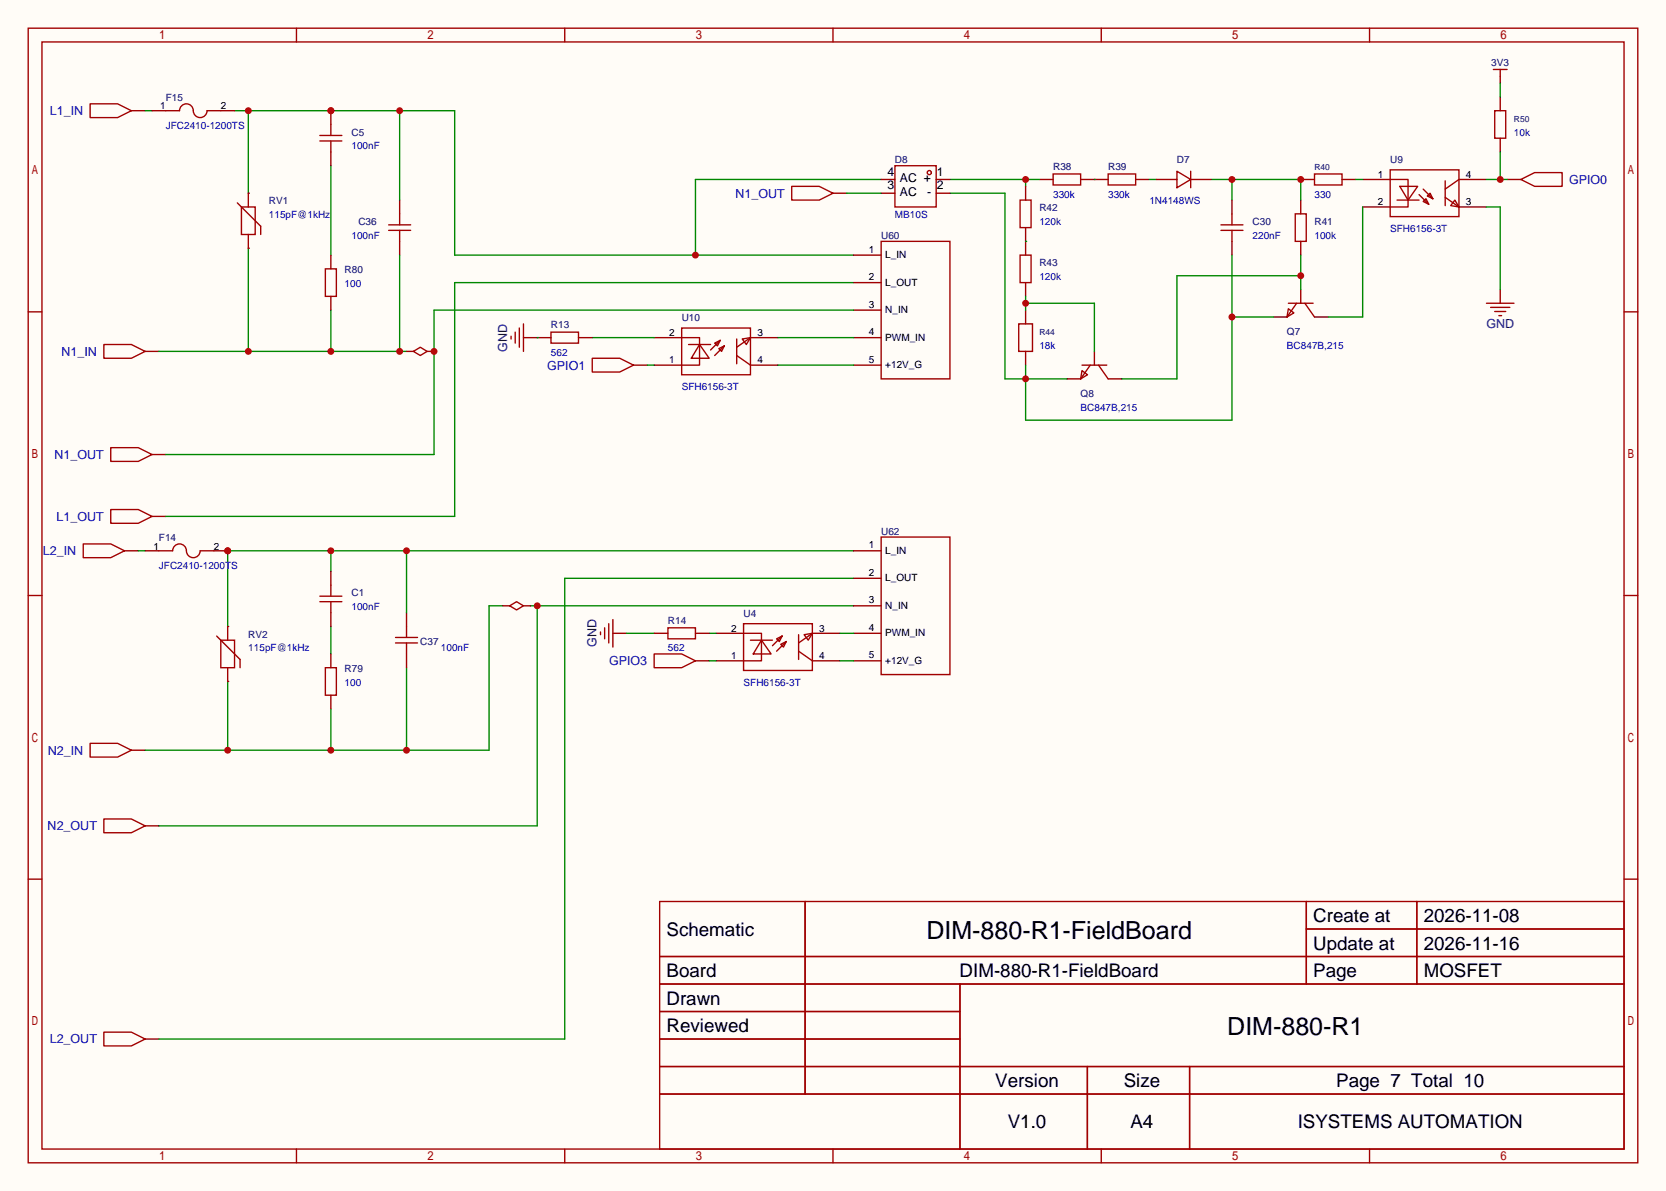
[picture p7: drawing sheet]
<svg xmlns="http://www.w3.org/2000/svg" width="308mm" height="220mm" viewBox="0 0 308 220" stroke-linecap="round" stroke-linejoin="round" font-family="sans-serif">
<path d="M0 0h307.6v220h-307.6z" fill="#fffcf7"/>
<g fill="none" stroke="#a10000" stroke-width=".25">
<path d="M5.2 5.2h297.2v209.6h-297.2zM7.7 7.7h292.1v204.5h-292.1zM54.7 5.2v2.5M104.3 5.2v2.5M153.8 5.2v2.5M203.3 5.2v2.5M252.9 5.2v2.5M194.4 32.1h5.1v2.1h-5.1zM204.6 32.1h5.1v2.1h-5.1zM5.2 57.6h2.5M299.8 57.6h2.6M5.2 110h2.5"/>
<path d="M299.8 110h2.6M5.2 162.4h2.5M121.8 166.5h178v45.7h-178zM121.8 176.7h178M148.7 166.5v35.6M241.2 166.5v15.2M241.2 171.6h58.6M261.6 166.5v15.2M299.8 162.4h2.6M121.8 181.7h178M121.8 186.8h55.4M121.8 197h178"/>
<path d="M121.8 191.9h55.4M177.2 181.7v30.5M200.8 197v15.2M219.6 197v15.2M54.7 212.2v2.6M104.3 212.2v2.6M121.8 202.1h178M153.8 212.2v2.6M203.3 212.2v2.6M252.9 212.2v2.6"/>
</g>
<path d="M191.9 33.1h2.5M199.5 33.1h5.1M209.7 33.1h2.5" fill="none" stroke="#870000" stroke-width=".25"/>
<path d="M175.4 33.1h16.5M189.4 33.1v1.3" fill="none" stroke="#008700" stroke-width=".25"/>
<circle cx="189.4" cy="33.1" r=".63" fill="#c00"/>
<path d="M202.1 33.1h.1M212.2 33.1h1.3M250.3 33.1h1.3M240.2 47.1v6.4M240.2 50.9h-22.9v19.1h-10.2" fill="none" stroke="#008700" stroke-width=".25"/>
<g fill="none" stroke="#a10000" stroke-width=".25">
<path d="M239.1 39.5h2.1v5.1h-2.1zM242.7 32.1h5.1v2.1h-5.1zM256.7 31.4h12.7v8.6h-12.7zM256.7 33.1h3.3v5.1h-3.3M257.9 37h4.1M258.4 34.4h3.3l-1.7 2.6zM262 35.9l1.8 1.8M262.8 37.2l.5-.5 .5 1zM262.8 34.9l1.7 1.8M264 35.7l.5 1-1-.5zM266.8 36.4l2.6 1.8M266.8 33.4v4.6"/>
<path d="M268.6 37l.8 1.2-1.6-.2zM269.4 33.1l-2.6 1.8M237.9 57l1 .8-1.3 .7zM237.9 56h4.5M239.4 56l-1.8 2.5M240.9 56l1.8 2.5M199.8 68.5l1 .7-1.3 .8zM199.8 67.4h4.5M201.3 67.4l-1.8 2.6M202.8 67.4l1.8 2.6"/>
</g>
<g fill="none" stroke="#870000" stroke-width=".25">
<path d="M240.2 33.1h2.5M240.2 37v2.5M247.8 33.1h2.5M251.6 33.1h5.1M251.6 38.2h5.1M269.4 33.1h5M269.4 38.2h5M235.1 58.5h2.5M240.2 44.6v2.5M240.2 53.5v2.5M242.7 58.5h2.5M197 70h2.5"/>
<path d="M202.1 64.9v2.5M204.6 70h2.5"/>
</g>
<circle cx="240.2" cy="50.9" r=".63" fill="#c00"/>
<path d="M223.6 33.1h16.6v3.9M227.5 33.1v3.9M251.6 38.2v20.3h-6.4" fill="none" stroke="#008700" stroke-width=".25"/>
<g fill="#c00">
<circle cx="240.2" cy="33.1" r=".63"/>
<circle cx="227.5" cy="33.1" r=".63"/>
</g>
<path d="M189.4 34.4v2.6M189.4 42v5.1M189.4 52.2v2.5M189.4 57.3v2.5M189.4 64.9v2.5" fill="none" stroke="#870000" stroke-width=".25"/>
<path d="M188.3 37h2.1v5h-2.1zM188.1 59.8h2.5v5.1h-2.5zM188.3 47.1h2.1v5.1h-2.1z" fill="none" stroke="#a10000" stroke-width=".25"/>
<path d="M189.4 44.6h.1M189.4 54.7v2.6M189.4 56h12.7v8.9" fill="none" stroke="#008700" stroke-width=".25"/>
<circle cx="189.4" cy="56" r=".63" fill="#c00"/>
<path d="M175.4 35.7h10.1v34.3h11.5M227.5 47.1v30.5h-38.1v-10.2M227.5 58.5h7.6" fill="none" stroke="#008700" stroke-width=".25"/>
<g fill="#c00">
<circle cx="189.4" cy="70" r=".63"/>
<circle cx="227.5" cy="58.5" r=".63"/>
</g>
<path d="M24.3 20.4h2.5M153.8 35.7h2.5M277 53.5v2.5M26.8 64.9h2.5M28.1 95.4h2.5M28.1 83.9h2.5M23 101.7h2.5M24.3 138.6h2.5M26.8 152.5h2.5M26.8 191.9h2.5" fill="none" stroke="#870000" stroke-width=".25"/>
<g fill="none" stroke="#a10000" stroke-width=".25">
<path d="M16.6 19.2h5.1l2.6 1.2-2.6 1.3h-5.1zM146.2 34.4h5.1l2.5 1.3-2.5 1.3h-5.1zM274.4 56h5.1M275.2 56.8h3.6M276 57.5h2M276.7 58.3h.5M19.2 63.6h5.1l2.5 1.3-2.5 1.3h-5.1zM20.4 94.1h5.1l2.6 1.3-2.6 1.2h-5.1zM20.4 82.7h5.1l2.6 1.2-2.6 1.3h-5.1zM15.4 100.5h5l2.6 1.2-2.6 1.3h-5zM16.6 137.3h5.1l2.6 1.3-2.6 1.2h-5.1zM19.2 151.3h5.1l2.5 1.2-2.5 1.3h-5.1z"/>
<path d="M19.2 190.6h5.1l2.5 1.3-2.5 1.3h-5.1z"/>
</g>
<path d="M274.4 38.2h2.6v15.3M157.6 52.2h-73.7v43.2h-53.3M92.8 111.9h-2.5v26.7h-63.5M157.6 106.8h-53.3v85.1h-75M42 125.9v12.7M61.1 130.9v7.7M75.1 123.3v15.3" fill="none" stroke="#008700" stroke-width=".25"/>
<g fill="#c00">
<circle cx="75.1" cy="138.6" r=".63"/>
<circle cx="61.1" cy="138.6" r=".63"/>
<circle cx="42" cy="138.6" r=".63"/>
</g>
<path d="M277 14.1v1.3M277 17.9v2.5M277 25.5v2.6M278.3 33.1h2.5" fill="none" stroke="#870000" stroke-width=".25"/>
<path d="M275.7 12.8h2.6M277 12.8v1.3M276 20.4h2v5.1h-2zM280.8 33.1l2.5-1.2h5.1v2.5h-5.1z" fill="none" stroke="#a10000" stroke-width=".25"/>
<path d="M277 15.4v2.5M274.4 33.1h3.9M277 28.1v5" fill="none" stroke="#008700" stroke-width=".25"/>
<circle cx="277" cy="33.1" r=".63" fill="#c00"/>
<g fill="none" stroke="#a10000" stroke-width=".25">
<path d="M73.8 39.5v2M217.3 31.6l2.5 1.5-2.5 1.6zM219.8 31.6v3.1M227.5 39.5v2M71.8 42.5h4M71.8 41.5h4M73.8 42.5v2.1M225.4 42.5h4.1M225.4 41.5h4.1M227.5 42.5v2.1M73 117.7h4.1M73 118.7h4.1"/>
<path d="M75.1 115.7v2M75.1 118.7v2.1"/>
</g>
<path d="M73.8 37v2.5M213.5 33.1h3.8M219.8 33.1h3.8M227.5 37v2.5M73.8 44.6v2.5M227.5 44.6v2.5M75.1 113.2v2.5M75.1 120.8v2.5" fill="none" stroke="#870000" stroke-width=".25"/>
<path d="M26.8 20.4h1.3M43.3 20.4h40.6v26.7h73.7M45.8 20.4v15.3M73.8 20.4v16.6M162.7 33.1h-34.3v14" fill="none" stroke="#008700" stroke-width=".25"/>
<g fill="#c00">
<circle cx="128.4" cy="47.1" r=".63"/>
<circle cx="73.8" cy="20.4" r=".63"/>
<circle cx="61.1" cy="20.4" r=".63"/>
<circle cx="45.8" cy="20.4" r=".63"/>
</g>
<path d="M45.8 45.8v19.1M61.1 57.3v7.6M73.8 47.1v17.8M29.3 64.9h45.8" fill="none" stroke="#008700" stroke-width=".25"/>
<g fill="#c00">
<circle cx="45.8" cy="64.9" r=".63"/>
<circle cx="61.1" cy="64.9" r=".63"/>
<circle cx="73.8" cy="64.9" r=".63"/>
</g>
<path d="M25.5 101.7h1.3M97.9 111.9h59.7M99.2 111.9v40.6h-69.9" fill="none" stroke="#008700" stroke-width=".25"/>
<circle cx="99.2" cy="111.9" r=".63" fill="#c00"/>
<g fill="none" stroke="#870000" stroke-width=".25">
<path d="M162.7 35.7h2.5M162.7 33.1h2.5M172.8 35.7h2.6M172.8 33.1h2.6M157.6 47.1h5.1M157.6 52.2h5.1M157.6 57.3h5.1M75.1 64.9h1.2M78.9 64.9h1.2M96.6 62.4h2.6M117 67.4h2.5M120.8 62.4h5.1"/>
<path d="M120.8 67.4h5.1M138.6 62.4h5M138.6 67.4h5M157.6 62.4h5.1M157.6 67.4h5.1M92.8 111.9h1.3M96.6 111.9h1.3"/>
</g>
<g fill="none" stroke="#a10000" stroke-width=".25">
<path d="M165.2 30.6h7.6v7.6h-7.6zM96.6 59.8v5.1M162.7 44.6h12.7v25.4h-12.7zM76.3 64.9l1.3-.8 1.3 .8-1.3 .8zM94.4 62.1v.5M95.1 61.3v2.1M95.9 60.6v3.5M109.3 66.2h5.1l2.6 1.2-2.6 1.3h-5.1zM125.9 60.6h12.7v8.6h-12.7zM125.9 62.4h3.3v5h-3.3M127.1 63.6h4.1M129.2 63.6l1.7 2.6h-3.3z"/>
<path d="M132 63.4l1-.5-.5 1zM132.7 64.4l1-.5-.5 1zM133 62.9l-1.8 1.7M133.7 63.9l-1.7 1.8M136 65.7l2.6 1.7M136 62.6v4.6M137 62.6l1.6-.2-.8 1.2zM138.6 62.4l-2.6 1.7M94.1 111.9l1.3-.8 1.2 .8-1.2 .7z"/>
<circle cx="171.6" cy="31.9" r=".38"/>
</g>
<path d="M109.3 62.4h11.5M119.5 67.4h1.3M61.1 101.7v3.8M75.1 101.7v11.5M157.6 101.7h-115.6v14" fill="none" stroke="#008700" stroke-width=".25"/>
<g fill="#c00">
<circle cx="75.1" cy="101.7" r=".63"/>
<circle cx="61.1" cy="101.7" r=".63"/>
<circle cx="42" cy="101.7" r=".63"/>
</g>
<path d="M157.6 57.3h-77.5v26.6h-49.5" fill="none" stroke="#008700" stroke-width=".25"/>
<circle cx="80.1" cy="64.9" r=".63" fill="#c00"/>
<path d="M61.1 30.6v16.5M143.6 62.4h14M143.6 67.4h14M61.1 115.7v5.1M115.7 117h5.1M130.9 117h1.3M155.1 117h2.5M130.9 122h1.3M155.1 122h2.5" fill="none" stroke="#008700" stroke-width=".25"/>
<g fill="none" stroke="#a10000" stroke-width=".25">
<path d="M43.8 37.5l4.3 4.3v1.5M44.6 38.2h2.5v5.1h-2.5zM45.8 35.7v2.5M59.1 25h4M45.8 43.3v2.5M60.1 49.7h2v5h-2zM162.7 99.2h12.7v25.4h-12.7zM40 117.5l4.3 4.3v1.5M40.8 118.2h2.5v5.1h-2.5zM42 115.7v2.5M59.1 110.1h4M59.1 111.1h4"/>
<path d="M61.1 108.1v2M61.1 111.1v2.1M110.9 116.7v.5M111.6 116v2M112.4 115.2v3.5M113.2 114.4v5.1M137.3 115.2h12.7v8.6h-12.7zM137.3 117h3.3v5h-3.3M138.6 118.2h4M140.6 118.2l1.8 2.6h-3.3zM143.4 118l1-.5-.5 1zM144.1 119l1.1-.5-.5 1z"/>
<path d="M144.4 117.5l-1.8 1.8M145.2 118.5l-1.8 1.8M147.4 117.2v4.6M148.5 117.2l1.5-.2-.8 1.2zM150 117l-2.6 1.7M42 123.3v2.6M60.1 123.3h2v5.1h-2zM120.8 120.8h5.1l2.5 1.2-2.5 1.3h-5.1zM147.4 120.3l2.6 1.7"/>
</g>
<g fill="none" stroke="#870000" stroke-width=".25">
<path d="M45.8 35.7h.1M61.1 20.4v2.6M45.8 45.8h.1M61.1 47.1v2.6M61.1 54.7v2.6M42 115.7h.1M61.1 105.5v2.6M61.1 113.2v2.5M113.2 117h2.5M132.2 117h5.1M150 117h5.1M157.6 117h5.1"/>
<path d="M157.6 101.7h5.1M157.6 106.8h5.1M157.6 111.9h5.1M42 125.9h.1M61.1 120.8v2.5M61.1 128.4v2.5M128.4 122h2.5M132.2 122h5.1M150 122h5.1M157.6 122h5.1"/>
</g>
<circle cx="61.1" cy="20.4" r=".63" fill="#c00"/>
<path d="M59.1 26h4M61.1 23v2M61.1 26v2.1M29.3 101.7h2.6a1.27 1.27 0 0 1 1.2-1.2 1.27 1.27 0 0 1 1.3 1.2 1.27 1.27 0 0 0 1.3 1.3 1.27 1.27 0 0 0 1.3-1.3h2.5" fill="none" stroke="#a10000" stroke-width=".25"/>
<path d="M61.1 28.1v2.5M26.8 101.7h2.5M39.5 101.7h2.5" fill="none" stroke="#870000" stroke-width=".25"/>
<circle cx="42" cy="101.7" r=".63" fill="#c00"/>
<path d="M30.6 20.4h2.5a1.27 1.27 0 0 1 1.3-1.2 1.27 1.27 0 0 1 1.3 1.2 1.27 1.27 0 0 0 1.3 1.3 1.27 1.27 0 0 0 1.2-1.3h2.6M101.7 61.3h5.1v2.1h-5.1zM123.3 116h5.1v2h-5.1z" fill="none" stroke="#a10000" stroke-width=".25"/>
<path d="M28.1 20.4h2.5M40.8 20.4h2.5M99.2 62.4h2.5M106.8 62.4h2.5M120.8 117h2.5M128.4 117h2.5" fill="none" stroke="#870000" stroke-width=".25"/>
<path d="M156.3 35.7h6.4M99.2 62.4h.1" fill="none" stroke="#008700" stroke-width=".25"/>
<g font-size="4.6">
<text x="171.1" y="173.4">DIM-880-R1-FieldBoard</text>
<text x="226.6" y="191.2">DIM-880-R1</text>
</g>
<g font-size="3.5">
<text x="123.1" y="172.8">Schematic</text>
<text x="242.5" y="170.3">Create at</text>
<text x="262.9" y="170.3">2026-11-08</text>
<text x="242.5" y="175.4">Update at</text>
<text x="262.9" y="175.4">2026-11-16</text>
<text x="123.1" y="180.5">Board</text>
<text x="123.1" y="185.5">Drawn</text>
<text x="177.2" y="180.5">DIM-880-R1-FieldBoard</text>
<text x="242.5" y="180.5">Page</text>
<text x="262.9" y="180.5">MOSFET</text>
<text x="123.1" y="190.6">Reviewed</text>
<text x="183.8" y="200.8">Version</text>
<text x="207.5" y="200.8">Size</text>
<text x="246.7" y="200.8">Page 7 Total 10</text>
<text x="186.1" y="208.4">V1.0</text>
<text x="208.7" y="208.4">A4</text>
<text x="239.6" y="208.4">ISYSTEMS AUTOMATION</text>
</g>
<g font-size="2.3" fill="#00f">
<text x="9.2" y="21.3">L1_IN</text>
<text x="289.7" y="34">GPIO0</text>
<text x="135.8" y="36.5">N1_OUT</text>
<text x="11.4" y="65.7">N1_IN</text>
<text x="101" y="68.2">GPIO1</text>
<text x="10.1" y="84.8">N1_OUT</text>
<text x="10.4" y="96.2">L1_OUT</text>
<text x="7.9" y="102.5">L2_IN</text>
<text x="112.4" y="122.9">GPIO3</text>
<text x="8.8" y="139.4">N2_IN</text>
<text x="8.8" y="153.3">N2_OUT</text>
<text x="9.2" y="192.7">L2_OUT</text>
</g>
<g font-size="2.3" fill="#000080">
<text x="93.6" y="64.9" transform="rotate(-90 93.6 64.9)">GND</text>
<text x="274.4" y="60.6">GND</text>
<text x="110.2" y="119.5" transform="rotate(-90 110.2 119.5)">GND</text>
</g>
<g font-size="2.2">
<text x="163.9" y="32.4">4</text>
<text x="163.9" y="35">3</text>
<text x="166.2" y="33.7">AC +</text>
<text x="173" y="35">2</text>
<text x="173" y="32.4">1</text>
<text x="166.2" y="36.2">AC</text>
<text x="171.2" y="36.2">-</text>
</g>
<g font-size="1.8" fill="#000080">
<text x="275.3" y="12.1">3V3</text>
<text x="30.6" y="18.7">F15</text>
<text x="64.9" y="25.1">C5</text>
<text x="165.2" y="30.1">D8</text>
<text x="194.4" y="31.4">R38</text>
<text x="204.6" y="31.4">R39</text>
<text x="217.3" y="30.1">D7</text>
<text x="256.7" y="30.1">U9</text>
<text x="49.7" y="37.8">RV1</text>
<text x="66.2" y="41.6">C36</text>
<text x="191.9" y="39">R42</text>
<text x="231.3" y="41.6">C30</text>
<text x="242.7" y="41.6">R41</text>
<text x="162.7" y="44.1">U60</text>
<text x="63.6" y="50.5">R80</text>
<text x="191.9" y="49.2">R43</text>
<text x="125.9" y="59.4">U10</text>
<text x="101.7" y="60.6">R13</text>
<text x="237.6" y="61.9">Q7</text>
<text x="199.5" y="73.3">Q8</text>
<text x="29.3" y="100">F14</text>
<text x="162.7" y="98.7">U62</text>
<text x="64.9" y="110.2">C1</text>
<text x="137.3" y="114">U4</text>
<text x="45.8" y="117.8">RV2</text>
<text x="77.6" y="119">C37</text>
<text x="123.3" y="115.2">R14</text>
<text x="63.6" y="124.1">R79</text>
</g>
<g font-size="1.8">
<text x="29.6" y="20.2">1</text>
<text x="40.8" y="20.2">2</text>
<text x="254.4" y="32.8">1</text>
<text x="270.6" y="32.8">4</text>
<text x="254.4" y="37.9">2</text>
<text x="270.6" y="37.9">3</text>
<text x="160.4" y="46.7">1</text>
<text x="163.4" y="47.7">L_IN</text>
<text x="160.4" y="51.7">2</text>
<text x="163.4" y="52.8">L_OUT</text>
<text x="160.4" y="56.8">3</text>
<text x="163.4" y="57.8">N_IN</text>
<text x="123.6" y="62">2</text>
<text x="139.8" y="62">3</text>
<text x="160.4" y="61.9">4</text>
<text x="163.4" y="62.9">PWM_IN</text>
<text x="123.6" y="67.1">1</text>
<text x="139.8" y="67.1">4</text>
<text x="160.4" y="67">5</text>
<text x="163.4" y="68">+12V_G</text>
<text x="28.3" y="101.5">1</text>
<text x="39.5" y="101.5">2</text>
<text x="160.4" y="101.3">1</text>
<text x="160.4" y="106.3">2</text>
<text x="163.4" y="102.3">L_IN</text>
<text x="163.4" y="107.4">L_OUT</text>
<text x="160.4" y="111.4">3</text>
<text x="163.4" y="112.4">N_IN</text>
<text x="135" y="116.6">2</text>
<text x="151.3" y="116.6">3</text>
<text x="160.4" y="116.5">4</text>
<text x="163.4" y="117.5">PWM_IN</text>
<text x="135" y="121.7">1</text>
<text x="151.3" y="121.7">4</text>
<text x="160.4" y="121.6">5</text>
<text x="163.4" y="122.6">+12V_G</text>
</g>
<g font-size="1.8" fill="#00f">
<text x="30.6" y="23.8">JFC2410-1200TS</text>
<text x="64.9" y="27.6">100nF</text>
<text x="279.5" y="25.1">10k</text>
<text x="49.7" y="40.3">115pF@1kHz</text>
<text x="165.2" y="40.3">MB10S</text>
<text x="191.9" y="41.6">120k</text>
<text x="194.4" y="36.5">330k</text>
<text x="204.6" y="36.5">330k</text>
<text x="212.2" y="37.8">1N4148WS</text>
<text x="242.7" y="36.5">330</text>
<text x="64.9" y="44.1">100nF</text>
<text x="231.3" y="44.1">220nF</text>
<text x="242.7" y="44.1">100k</text>
<text x="256.7" y="42.8">SFH6156-3T</text>
<text x="63.6" y="53">100</text>
<text x="191.9" y="51.7">120k</text>
<text x="101.7" y="65.7">562</text>
<text x="191.9" y="64.4">18k</text>
<text x="237.6" y="64.4">BC847B,215</text>
<text x="125.9" y="72.1">SFH6156-3T</text>
<text x="199.5" y="75.9">BC847B,215</text>
<text x="29.3" y="105.1">JFC2410-1200TS</text>
<text x="64.9" y="112.7">100nF</text>
<text x="45.8" y="120.3">115pF@1kHz</text>
<text x="81.4" y="120.3">100nF</text>
<text x="123.3" y="120.3">562</text>
<text x="63.6" y="126.7">100</text>
<text x="137.3" y="126.7">SFH6156-3T</text>
</g>
<g font-size="1.6" fill="#000080">
<text x="279.5" y="22.5">R50</text>
<text x="242.7" y="31.4">R40</text>
<text x="191.9" y="61.9">R44</text>
</g>
</svg>
